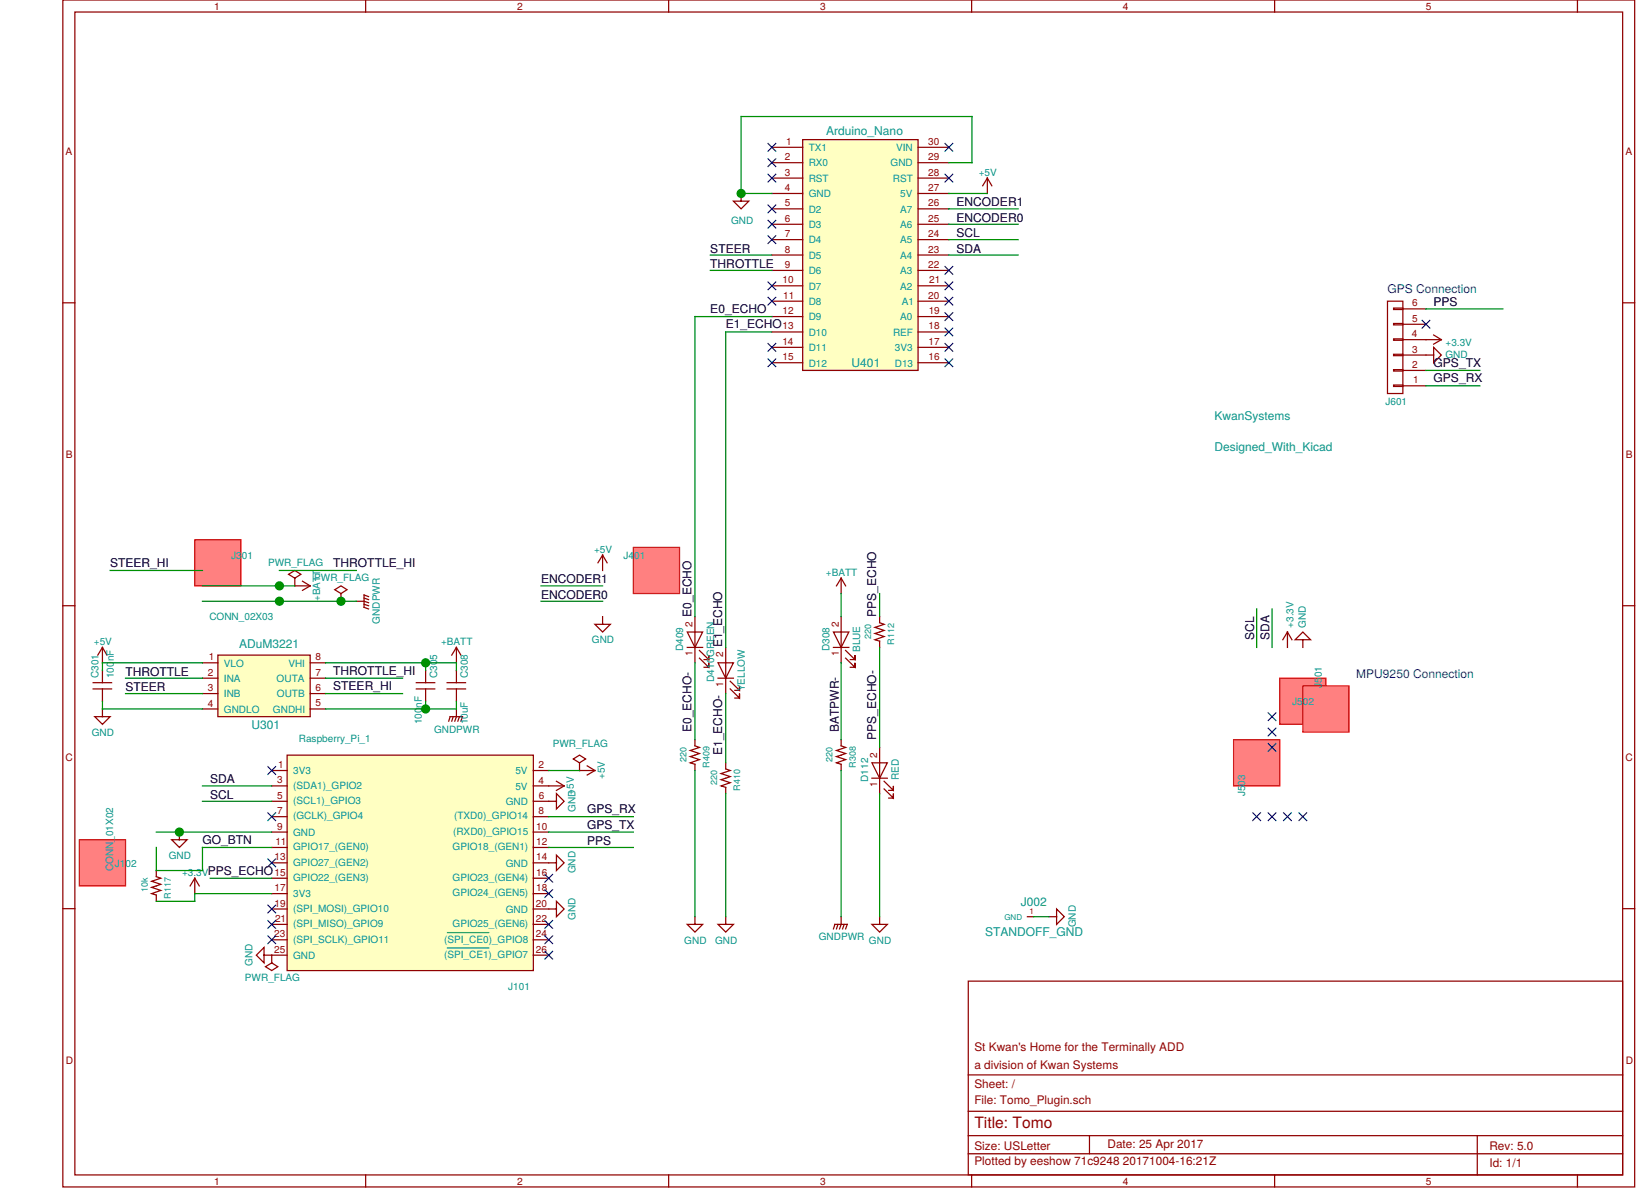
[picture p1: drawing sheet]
<svg xmlns="http://www.w3.org/2000/svg" width="225mm" height="164mm" viewBox="0 0 225 164" stroke-linecap="round" stroke-linejoin="round" font-family="sans-serif">
<g fill="#ffffc2">
<path d="M30 90.1h12.7v8.5h-12.7z"/>
<path d="M39.5 103.9h33.9v29.6h-33.9z"/>
<path d="M110.4 19.2h15.9v31.8h-15.9z"/>
</g>
<path d="M94.5 86.9h2.1l-1 2.2zM94.5 89.1h2.1M95.6 84.8v6.4M96.2 90.5l1.3 1.3v-.6v.6h-.7M96.2 89.5l1.3 1.2v-.6v.6h-.7M95.6 126.1v1.1h1l-1 1-1.1-1h1.1" fill="none" stroke="#900000" stroke-width=".17"/>
<path d="M87.1 75.3h6.4v6.3h-6.4z" fill="#ff8080" stroke="#f00" stroke-width=".17"/>
<g fill="none" stroke="#900000" stroke-width=".17">
<path d="M82.9 76.4l-.7 1M82.9 76.4v2.1M82.9 76.4l.6 1M82.9 84.8v1.1h1l-1 1-1.1-1h1.1M24.7 114.5v1h1l-1 1.1-1.1-1.1h1.1M75.5 118.7h1v-1.1l1.1 1.1-1.1 1v-1M75.5 110.2h1v-1l1.1 1-1.1 1.1v-1.1M75.5 108.1h2.1M76.5 107.5l1.1 .6M77.6 108.1l-1.1 .6M79.7 106h2.1M80.8 105.3l1 .7"/>
<path d="M81.8 106l-1 .6M26.8 120.8l-.7 1.1M26.8 120.8v2.1M26.8 120.8l.6 1.1M36.3 131.4v-1.1l-1 1.1 1 1v-1h1.1M75.5 125h1v-1l1.1 1-1.1 1.1v-1.1"/>
</g>
<path d="M26.8 74.2h6.3v6.4h-6.3z" fill="#ff8080" stroke="#f00" stroke-width=".17"/>
<g fill="none" stroke="#900000" stroke-width=".17">
<path d="M40.5 79.5l.9-.5-.9-.5-.8 .5 .8 .5v1.1h2.2M41.6 79.9l1.1 .7M115.7 79.5v2.1M115.7 79.5l-.7 1.1M115.7 79.5l.6 1.1M14.1 97.5v1.1h1l-1 1-1.1-1h1.1M14.1 89.1l-.7 1M14.1 89.1v2.1M14.1 89.1l.6 1M27.8 91.2h2.2M27.8 93.3h2.2M27.8 95.4h2.2"/>
<path d="M27.8 97.5h2.2M30 90.1h12.7v8.5h-12.7zM42.7 80.6l-1.1 .6M42.7 91.2h2.1M42.7 93.3h2.1M42.7 95.4h2.1M42.7 97.5h2.1M46.9 81.6l.8-.5-.8-.5-.9 .5 .9 .5v1.1M49 82.7h1.1l.6 .2M50.1 83.1l.6 .2M50.1 82.3l.6 .2M50.7 82.1l-.6-.3v1.7l.6 .3"/>
<path d="M61.7 99.2l.2-.6h1.7l-.2 .6M62.3 98.6l-.2 .6M62.8 89.1v2.1M62.8 97.5v1.1l-.2 .6M62.8 89.1l-.7 1M62.8 89.1l.6 1M63.2 98.6l-.2 .6M114.6 86.9h2.1l-1 2.2zM114.6 89.1h2.1M115.7 84.8v6.4M116.3 90.5l1.3 1.3v-.6v.6h-.7M116.3 89.5l1.3 1.2v-.6v.6h-.7"/>
<path d="M115.7 102.6l.6 .2-1.3 .4 1.3 .5-1.3 .4 1.3 .4-1.3 .4 .7 .2M115.7 101.8v.8M115.7 105.1v.9M114.6 127.8l.2-.6h1.7l-.2 .6M115.2 127.2l-.2 .6M115.7 126.1v1.1l-.2 .6M116.1 127.2l-.2 .6M141.3 126.1h.8M144.3 126.1h1v-1.1l1.1 1.1-1.1 1.1v-1.1"/>
</g>
<path d="M10.9 115.5h6.4v6.4h-6.4z" fill="#ff8080" stroke="#f00" stroke-width=".17"/>
<g fill="none" stroke="#900000" stroke-width=".17">
<path d="M110.4 19.2h15.9v31.8h-15.9zM101.9 26.6v1.1h1.1l-1.1 1-1-1h1M106.2 20.3h4.2M106.2 22.4h4.2M106.2 24.5h4.2M106.2 26.6h4.2M106.2 28.7h4.2M106.2 30.8h4.2M106.2 33h4.2M106.2 35.1h4.2M106.2 37.2h4.2M106.2 39.3h4.2"/>
<path d="M126.3 20.3h4.2M126.3 22.4h4.2M126.3 24.5h4.2M126.3 26.6h4.2M126.3 28.7h4.2M126.3 30.8h4.2M126.3 33h4.2M126.3 35.1h4.2M126.3 37.2h4.2M126.3 39.3h4.2M135.8 24.5l-.6 1.1M135.8 24.5v2.1"/>
<path d="M135.8 24.5l.6 1.1M106.2 41.4h4.2M106.2 43.5h4.2M106.2 45.7h4.2M106.2 47.8h4.2M106.2 49.9h4.2M126.3 41.4h4.2M126.3 43.5h4.2M126.3 45.7h4.2M126.3 47.8h4.2M126.3 49.9h4.2M196.1 48.8h1.1v-1l1 1-1 1.1v-1.1"/>
<path d="M196.1 46.7h2.1M197.2 46.1l1 .6M198.2 46.7l-1 .6M98.8 91.2h2.1l-1.1 2.1zM98.8 93.3h2.1M99.8 89.1v6.3M100.4 94.8l1.3 1.2v-.6v.6h-.6M100.4 93.7l1.3 1.3v-.7v.7h-.6M177.1 86.9l-.7 1.1M177.1 86.9v2.2M177.1 86.9l.6 1.1M179.2 88h1l-1-1.1-1.1 1.1h1.1v1.1"/>
<path d="M21.5 119.7v.9M37.4 106h2.1M37.4 108.1h2.1M37.4 110.2h2.1M37.4 112.3h2.1M37.4 114.5h2.1M37.4 116.6h2.1M37.4 118.7h2.1M39.5 103.9h33.9v29.6h-33.9zM73.4 106h2.1M73.4 108.1h2.1M73.4 110.2h2.1"/>
<path d="M73.4 112.3h2.1M73.4 114.5h2.1M73.4 116.6h2.1M73.4 118.7h2.1M79.7 104.9l.8-.5-.8-.5-.9 .5 .9 .5v1.1M119.9 104.9h2.1l-1 2.1zM119.9 107h2.1M121 102.8v6.4M121.6 108.5l1.3 1.3v-.6v.6h-.7M121.6 107.5l1.3 1.2v-.6v.6h-.7M21.5 120.6l.6 .2-1.2 .4 1.2 .4-1.2 .5 1.2 .4-1.2 .4 .6 .2v.9M37.4 125h2.1"/>
<path d="M37.4 127.2h2.1M37.4 129.3h2.1M37.4 120.8h2.1M37.4 131.4h2.1M37.4 122.9h2.1M73.4 125h2.1M73.4 127.2h2.1M73.4 129.3h2.1M73.4 120.8h2.1M73.4 131.4h2.1M73.4 122.9h2.1M99.8 126.1v1.1h1.1l-1.1 1-1-1h1"/>
<path d="M121 126.1v1.1h1l-1 1-1.1-1h1.1"/>
</g>
<path d="M176 93.3h6.4v6.3h-6.4z" fill="#ff8080" stroke="#f00" stroke-width=".17"/>
<g fill="none" stroke="#900000" stroke-width=".17">
<path d="M190.8 41.4h2.1v12.7h-2.1zM191.7 42.4h1.2v.2h-1.2zM191.7 44.5h1.2v.2h-1.2zM191.7 46.6h1.2v.2h-1.2zM191.7 48.7h1.2v.2h-1.2zM191.7 50.8h1.2v.2h-1.2zM191.7 53h1.2v.2h-1.2zM192.9 53.1h3.2M192.9 51h3.2M192.9 48.8h3.2M192.9 46.7h3.2M192.9 44.6h3.2"/>
<path d="M192.9 42.5h3.2M37.4 131.4v1l.8 .6-.8 .5-.9-.5 .9-.6"/>
</g>
<g fill="#ff8080" stroke="#f00" stroke-width=".17">
<path d="M169.7 101.8h6.3v6.3h-6.3z"/>
<path d="M179.2 94.3h6.3v6.4h-6.3z"/>
</g>
<g fill="none" stroke="#900000" stroke-width=".17">
<path d="M8.6 0h216.2v163.3h-216.2zM10.3 1.7h212.9v159.9h-212.9zM50.3 0v1.7M92 0v1.7M133.6 0v1.7M175.3 0v1.7M217 0v1.7M8.6 41.6h1.7M223.2 41.6h1.6M8.6 83.3h1.7M12.8 94.8h2.5M12.8 93.9h2.5"/>
<path d="M14.1 92.2v1.7M14.1 94.8v1.7M57.3 94.8h2.5M57.3 93.9h2.5M58.5 92.2v1.7M58.5 94.8v1.7M61.5 94.8h2.5M61.5 93.9h2.5M62.8 92.2v1.7M62.8 94.8v1.7M121 84.8v.9l.6 .2-1.3 .4 1.3 .4-1.3 .4 1.3 .5-1.3 .4 .7 .2M121 88.2v.9"/>
<path d="M223.2 83.3h1.6M95.6 102.6l.6 .2-1.3 .4 1.3 .5-1.3 .4 1.3 .4-1.3 .4 .7 .2M95.6 101.8v.8M95.6 105.1v.9M99.8 105.8l.6 .2-1.2 .4 1.2 .4-1.2 .4 1.2 .5-1.2 .4 .6 .2v.9M99.8 104.9v.8M8.6 125h1.7M133.2 135h90v26.6h-90zM223.2 125h1.6M133.2 147.9h90M133.2 152.9h90M133.2 156.2h90"/>
<path d="M133.2 158.7h90M149.8 156.2v2.5M203.2 156.2v5.4M50.3 161.6v1.7M92 161.6v1.7M133.6 161.6v1.7M175.3 161.6v1.7M217 161.6v1.7"/>
</g>
<path d="M61.5 130.4h5.7M61.6 128.3h5.6" fill="none" stroke="#009090" stroke-width=".17"/>
<path d="M95.6 43.5v41.3M27.8 82.7h21.2M27.8 80.6h12.7M95.6 91.2v10.6M27.8 108.1h9.6M27.8 110.2h9.6M95.6 106v20.1" fill="none" stroke="#009000" stroke-width=".17"/>
<g fill="#009000">
<circle cx="38.4" cy="80.6" r=".64"/>
<circle cx="38.4" cy="82.7" r=".64"/>
</g>
<path d="M15.1 78.5h12.7M38.4 78.5h10.6M14.1 91.2h13.7M17.3 93.3h10.5M17.3 95.4h10.5M44.8 93.3h10.6M44.8 95.4h10.6M44.8 91.2h18M44.8 97.5h18" fill="none" stroke="#009000" stroke-width=".17"/>
<circle cx="46.9" cy="82.7" r=".64" fill="#009000"/>
<path d="M14.1 97.5h13.7M74.4 80.6h8.5M74.4 82.7h8.5M115.7 81.6v3.2M115.7 91.2v10.6M21.5 114.5h15.9M75.5 112.3h11.6M75.5 114.5h11.6M75.5 116.6h11.6M115.7 106v20.1M142.1 126.1h2.2" fill="none" stroke="#009000" stroke-width=".17"/>
<circle cx="24.7" cy="114.5" r=".64" fill="#009000"/>
<g fill="none" stroke="#009000" stroke-width=".17">
<path d="M97.7 35.1h8.5M130.5 35.1h9.5M130.5 33h9.5M130.5 30.8h9.5M130.5 28.7h9.5M130.5 22.4h3.2v-6.4h-31.8v10.6h4.3M95.6 43.5h10.6M106.2 45.7h-6.4v43.4M196.1 53.1h7.4M196.1 51h7.4M196.1 42.5h10.6M99.8 95.4v9.5"/>
<path d="M121 81.6v3.2M121 89.1v13.7M172.8 83.8v5.3M175 83.8v5.3M21.5 116.6v3.1h6.3v-3.1h9.6M75.5 106h4.2M99.8 109.2v16.9M121 109.2v16.9M28.9 120.8h8.5M37.4 122.9h-10.6v1.1h-5.3"/>
</g>
<circle cx="101.9" cy="26.6" r=".64" fill="#009000"/>
<path d="M97.7 37.2h8.5M130.5 26.6h5.3M14.1 91.2v1M14.1 96.5v1M58.5 91.2v1M62.8 91.2v1M62.8 96.5v1" fill="none" stroke="#009000" stroke-width=".17"/>
<circle cx="58.5" cy="91.2" r=".64" fill="#009000"/>
<path d="M58.5 96.5v1" fill="none" stroke="#009000" stroke-width=".17"/>
<circle cx="58.5" cy="97.5" r=".64" fill="#009000"/>
<g fill="none" stroke="#00f" stroke-width=".17">
<path d="M105.6 19.7l1.1 1.1M106.7 19.7l-1.1 1.1M130 19.7l1 1.1M131 19.7l-1 1.1M105.6 38.8l1.1 1M105.6 32.4l1.1 1.1M105.6 30.3l1.1 1.1M105.6 28.2l1.1 1.1M105.6 21.9l1.1 1M105.6 24l1.1 1M106.7 38.8l-1.1 1M106.7 32.4l-1.1 1.1"/>
<path d="M106.7 30.3l-1.1 1.1M106.7 28.2l-1.1 1.1M106.7 21.9l-1.1 1M106.7 24l-1.1 1M130 38.8l1 1M130 36.7l1 1M130 24l1 1M131 38.8l-1 1M131 36.7l-1 1M131 24l-1 1M105.6 49.4l1.1 1M105.6 47.3l1.1 1"/>
<path d="M105.6 40.9l1.1 1.1M106.7 49.4l-1.1 1M106.7 47.3l-1.1 1M106.7 40.9l-1.1 1.1M130 49.4l1 1M130 47.3l1 1M130 45.1l1 1.1M130 43l1 1.1M130 40.9l1 1.1M131 49.4l-1 1M131 47.3l-1 1M131 45.1l-1 1.1"/>
<path d="M131 43l-1 1.1M131 40.9l-1 1.1M195.6 44.1l1.1 1M196.7 44.1l-1.1 1M174.4 98.1l1.1 1M175.5 98.1l-1.1 1M36.8 118.2l1.1 1M36.8 105.5l1.1 1M36.8 111.8l1.1 1.1M37.9 118.2l-1.1 1M37.9 105.5l-1.1 1M37.9 111.8l-1.1 1.1"/>
<path d="M172.3 111.8l1.1 1.1M173.4 111.8l-1.1 1.1M174.4 100.2l1.1 1M174.4 102.3l1.1 1M174.4 111.8l1.1 1.1M175.5 100.2l-1.1 1M175.5 102.3l-1.1 1M175.5 111.8l-1.1 1.1M176.5 111.8l1.1 1.1M177.6 111.8l-1.1 1.1M178.7 111.8l1 1.1M179.7 111.8l-1 1.1"/>
<path d="M36.8 124.5l1.1 1.1M36.8 126.6l1.1 1.1M36.8 128.7l1.1 1.1M37.9 124.5l-1.1 1.1M37.9 126.6l-1.1 1.1M37.9 128.7l-1.1 1.1M74.9 120.3l1.1 1M74.9 122.4l1.1 1.1M74.9 126.6l1.1 1.1M74.9 128.7l1.1 1.1M74.9 130.9l1.1 1M76 120.3l-1.1 1"/>
<path d="M76 122.4l-1.1 1.1M76 126.6l-1.1 1.1M76 128.7l-1.1 1.1M76 130.9l-1.1 1"/>
</g>
<text font-size="2.1" fill="#900000" x="134" y="155.2">Title: Tomo</text>
<g font-size="1.7" fill="#009090">
<text x="113.6" y="18.6">Arduino_Nano</text>
<text x="117.1" y="50.5">U401</text>
<text x="167" y="57.7">KwanSystems</text>
<text x="167" y="62">Designed_With_Kicad</text>
<text x="32.9" y="89.1">ADuM3221</text>
<text x="34.6" y="100.2">U301</text>
<text x="140.4" y="124.6">J002</text>
<text x="135.5" y="128.7">STANDOFF_GND</text>
</g>
<g font-size="1.7">
<text x="131.6" y="28.4">ENCODER1</text>
<text x="97.7" y="34.7">STEER</text>
<text x="131.6" y="34.7">SDA</text>
<text x="131.6" y="32.6">SCL</text>
<text x="131.6" y="30.5">ENCODER0</text>
<text x="97.7" y="36.9">THROTTLE</text>
<text x="97.7" y="43.1">E0_ECHO</text>
<text x="99.8" y="45.2">E1_ECHO</text>
<text x="197.2" y="42.1">PPS</text>
<text x="197.2" y="52.6">GPS_RX</text>
<text x="197.2" y="50.5">GPS_TX</text>
<text x="15.1" y="78">STEER_HI</text>
<text x="45.8" y="78">THROTTLE_HI</text>
<text x="74.4" y="82.4">ENCODER0</text>
<text x="74.4" y="80.2">ENCODER1</text>
<text x="95.1" y="84.8" transform="rotate(-90 95.1 84.8)">E0_ECHO</text>
<text x="99.3" y="89.1" transform="rotate(-90 99.3 89.1)">E1_ECHO</text>
<text x="120.5" y="84.8" transform="rotate(-90 120.5 84.8)">PPS_ECHO</text>
<text x="172.5" y="88" transform="rotate(-90 172.5 88)">SCL</text>
<text x="174.6" y="88" transform="rotate(-90 174.6 88)">SDA</text>
<text x="17.3" y="95.1">STEER</text>
<text x="17.3" y="92.9">THROTTLE</text>
<text x="45.8" y="94.9">STEER_HI</text>
<text x="45.8" y="92.8">THROTTLE_HI</text>
<text x="95.1" y="100.7" transform="rotate(-90 95.1 100.7)">E0_ECHO-</text>
<text x="115.4" y="100.7" transform="rotate(-90 115.4 100.7)">BATPWR-</text>
<text x="120.5" y="101.8" transform="rotate(-90 120.5 101.8)">PPS_ECHO-</text>
<text x="28.9" y="107.8">SDA</text>
<text x="99.3" y="103.9" transform="rotate(-90 99.3 103.9)">E1_ECHO-</text>
<text x="28.9" y="109.9">SCL</text>
<text x="80.8" y="111.9">GPS_RX</text>
<text x="80.8" y="114">GPS_TX</text>
<text x="27.8" y="116.1">GO_BTN</text>
<text x="80.8" y="116.2">PPS</text>
<text x="28.6" y="120.3">PPS_ECHO</text>
</g>
<g font-size="1.7" fill="#00f">
<text x="190.8" y="40.4">GPS Connection</text>
<text x="186.5" y="93.3">MPU9250 Connection</text>
</g>
<g font-size="1.6" fill="#900000">
<text x="134" y="144.6">St Kwan's Home for the Terminally ADD</text>
<text x="134" y="147.1">a division of Kwan Systems</text>
<text x="134" y="149.7">Sheet: /</text>
<text x="134" y="151.8">File: Tomo_Plugin.sch</text>
<text x="134" y="158.1">Size: USLetter</text>
<text x="134" y="160.3">Plotted by eeshow 71c9248 20171004-16:21Z</text>
<text x="152.3" y="158">Date: 25 Apr 2017</text>
<text x="204.9" y="160.5">Id: 1/1</text>
<text x="204.9" y="158.1">Rev: 5.0</text>
</g>
<g font-size="1.4" fill="#900000">
<text x="29.5" y="1.3">1</text>
<text x="71.1" y="1.3">2</text>
<text x="112.8" y="1.3">3</text>
<text x="154.5" y="1.3">4</text>
<text x="196.1" y="1.3">5</text>
<text x="9" y="21.3">A</text>
<text x="108" y="22">2</text>
<text x="108.1" y="19.9">1</text>
<text x="127.7" y="19.9">30</text>
<text x="127.7" y="22">29</text>
<text x="223.6" y="21.3">A</text>
<text x="107.9" y="26.3">4</text>
<text x="108" y="24.2">3</text>
<text x="108" y="28.4">5</text>
<text x="127.7" y="26.3">27</text>
<text x="127.7" y="28.4">26</text>
<text x="127.7" y="24.2">28</text>
<text x="108" y="34.7">8</text>
<text x="108" y="32.6">7</text>
<text x="108" y="30.5">6</text>
<text x="127.7" y="32.6">24</text>
<text x="127.7" y="30.5">25</text>
<text x="127.7" y="34.7">23</text>
<text x="107.6" y="39">10</text>
<text x="107.7" y="41.1">11</text>
<text x="108" y="36.9">9</text>
<text x="127.7" y="36.9">22</text>
<text x="127.7" y="41.1">20</text>
<text x="127.8" y="39">21</text>
<text x="107.6" y="47.4">14</text>
<text x="107.6" y="43.2">12</text>
<text x="107.6" y="45.3">13</text>
<text x="127.7" y="47.4">17</text>
<text x="127.7" y="45.3">18</text>
<text x="127.7" y="43.2">19</text>
<text x="194.2" y="46.4">4</text>
<text x="194.2" y="44.3">5</text>
<text x="194.2" y="42.1">6</text>
<text x="107.6" y="49.6">15</text>
<text x="127.7" y="49.6">16</text>
<text x="194.2" y="50.6">2</text>
<text x="194.2" y="48.5">3</text>
<text x="194.4" y="52.7">1</text>
<text x="9.1" y="63">B</text>
<text x="223.6" y="63">B</text>
<text x="95.2" y="86.2" transform="rotate(-90 95.2 86.2)">2</text>
<text x="115.4" y="86.2" transform="rotate(-90 115.4 86.2)">2</text>
<text x="28.6" y="93">2</text>
<text x="28.6" y="95.1">3</text>
<text x="28.7" y="90.8">1</text>
<text x="43.4" y="90.8">8</text>
<text x="43.4" y="93">7</text>
<text x="43.4" y="95.1">6</text>
<text x="95.2" y="90.3" transform="rotate(-90 95.2 90.3)">1</text>
<text x="99.5" y="94.5" transform="rotate(-90 99.5 94.5)">1</text>
<text x="99.5" y="90.4" transform="rotate(-90 99.5 90.4)">2</text>
<text x="115.4" y="90.3" transform="rotate(-90 115.4 90.3)">1</text>
<text x="28.6" y="97.2">4</text>
<text x="43.4" y="97.2">5</text>
<text x="9" y="104.7">C</text>
<text x="38.1" y="107.8">3</text>
<text x="38.3" y="105.7">1</text>
<text x="74.1" y="107.8">4</text>
<text x="74.1" y="105.7">2</text>
<text x="120.6" y="104.2" transform="rotate(-90 120.6 104.2)">2</text>
<text x="223.6" y="104.7">C</text>
<text x="38.1" y="109.9">5</text>
<text x="38.1" y="112">7</text>
<text x="74.1" y="112">8</text>
<text x="74.1" y="109.9">6</text>
<text x="120.6" y="108.3" transform="rotate(-90 120.6 108.3)">1</text>
<text x="37.8" y="118.3">13</text>
<text x="37.9" y="116.2">11</text>
<text x="38.1" y="114.1">9</text>
<text x="73.7" y="118.4">14</text>
<text x="73.7" y="116.2">12</text>
<text x="73.8" y="114.1">10</text>
<text x="37.8" y="122.6">17</text>
<text x="37.8" y="120.5">15</text>
<text x="37.8" y="124.7">19</text>
<text x="73.7" y="124.7">20</text>
<text x="73.7" y="120.5">16</text>
<text x="73.7" y="122.6">18</text>
<text x="37.7" y="131">25</text>
<text x="37.7" y="128.9">23</text>
<text x="37.8" y="126.8">21</text>
<text x="73.7" y="128.9">24</text>
<text x="73.7" y="126.8">22</text>
<text x="73.7" y="131">26</text>
<text x="9.1" y="146.3">D</text>
<text x="223.6" y="146.3">D</text>
<text x="29.5" y="163">1</text>
<text x="71.1" y="163">2</text>
<text x="112.8" y="163">3</text>
<text x="154.5" y="163">4</text>
<text x="196.1" y="163">5</text>
</g>
<g font-size="1.4" fill="#009090">
<text x="111.2" y="20.8">TX1</text>
<text x="111.2" y="22.9">RX0</text>
<text x="122.5" y="22.9">GND</text>
<text x="123.3" y="20.8">VIN</text>
<text x="111.2" y="25">RST</text>
<text x="111.2" y="27.1">GND</text>
<text x="111.2" y="29.3">D2</text>
<text x="122.8" y="25">RST</text>
<text x="123.8" y="29.3">A7</text>
<text x="123.8" y="27.1">5V</text>
<text x="134.6" y="24.2">+5V</text>
<text x="100.6" y="30.8">GND</text>
<text x="111.2" y="31.4">D3</text>
<text x="111.2" y="33.5">D4</text>
<text x="111.2" y="35.6">D5</text>
<text x="123.8" y="35.6">A4</text>
<text x="123.8" y="33.5">A5</text>
<text x="123.8" y="31.4">A6</text>
<text x="111.2" y="37.7">D6</text>
<text x="111.2" y="39.8">D7</text>
<text x="111.2" y="41.9">D8</text>
<text x="123.8" y="39.8">A2</text>
<text x="123.8" y="37.7">A3</text>
<text x="124" y="42">A1</text>
<text x="111.2" y="44.1">D9</text>
<text x="111.2" y="46.2">D10</text>
<text x="122.8" y="46.2">REF</text>
<text x="123.8" y="44.1">A0</text>
<text x="198.8" y="47.5">+3.3V</text>
<text x="111.2" y="48.3">D11</text>
<text x="111.2" y="50.4">D12</text>
<text x="123.1" y="48.3">3V3</text>
<text x="123.1" y="50.4">D13</text>
<text x="198.8" y="49.2">GND</text>
<text x="190.6" y="55.7">J601</text>
<text x="31.8" y="76.9">J301</text>
<text x="36.9" y="77.8">PWR_FLAG</text>
<text x="81.7" y="76">+5V</text>
<text x="85.8" y="76.9">J401</text>
<text x="43.2" y="79.9">PWR_FLAG</text>
<text x="44" y="82.7" transform="rotate(-90 44 82.7)">+BATT</text>
<text x="113.6" y="79.2">+BATT</text>
<text x="12.9" y="88.7">+5V</text>
<text x="28.8" y="85.2">CONN_02X03</text>
<text x="52.3" y="85.8" transform="rotate(-90 52.3 85.8)">GNDPWR</text>
<text x="60.7" y="88.7">+BATT</text>
<text x="81.4" y="88.5">GND</text>
<text x="94" y="89.5" transform="rotate(-90 94 89.5)">D409</text>
<text x="114.1" y="89.6" transform="rotate(-90 114.1 89.6)">D308</text>
<text x="118.3" y="89.7" transform="rotate(-90 118.3 89.7)">BLUE</text>
<text x="177.9" y="86.3" transform="rotate(-90 177.9 86.3)">+3.3V</text>
<text x="179.6" y="86.3" transform="rotate(-90 179.6 86.3)">GND</text>
<text x="13.5" y="93.3" transform="rotate(-90 13.5 93.3)">C301</text>
<text x="15.7" y="93.3" transform="rotate(-90 15.7 93.3)">100nF</text>
<text x="30.8" y="91.7">VLO</text>
<text x="30.8" y="93.8">INA</text>
<text x="30.8" y="95.9">INB</text>
<text x="38.1" y="93.8">OUTA</text>
<text x="38.1" y="95.9">OUTB</text>
<text x="39.7" y="91.7">VHI</text>
<text x="60.1" y="93.3" transform="rotate(-90 60.1 93.3)">C305</text>
<text x="64.3" y="93.3" transform="rotate(-90 64.3 93.3)">C308</text>
<text x="98.2" y="93.8" transform="rotate(-90 98.2 93.8)">D410GREEN</text>
<text x="102.4" y="95.1" transform="rotate(-90 102.4 95.1)">YELLOW</text>
<text x="181.8" y="94.6" transform="rotate(-90 181.8 94.6)">J501</text>
<text x="12.6" y="101.2">GND</text>
<text x="30.8" y="98">GNDLO</text>
<text x="37.5" y="98">GNDHI</text>
<text x="58" y="99.6" transform="rotate(-90 58 99.6)">100nF</text>
<text x="59.7" y="100.8">GNDPWR</text>
<text x="64.3" y="99.6" transform="rotate(-90 64.3 99.6)">10uF</text>
<text x="177.7" y="97">J502</text>
<text x="40.3" y="106.5">3V3</text>
<text x="41.1" y="102.1">Raspberry_Pi_1</text>
<text x="70.9" y="106.5">5V</text>
<text x="76" y="102.7">PWR_FLAG</text>
<text x="83.2" y="107.2" transform="rotate(-90 83.2 107.2)">+5V</text>
<text x="119.4" y="107.5" transform="rotate(-90 119.4 107.5)">D112</text>
<text x="123.6" y="107.3" transform="rotate(-90 123.6 107.3)">RED</text>
<text x="40.3" y="108.5">(SDA1)_GPIO2</text>
<text x="40.3" y="110.6">(SCL1)_GPIO3</text>
<text x="40.3" y="112.7">(GCLK)_GPIO4</text>
<text x="62.5" y="112.7">(TXD0)_GPIO14</text>
<text x="69.6" y="110.7">GND</text>
<text x="70.9" y="108.6">5V</text>
<text x="78.9" y="109.3" transform="rotate(-90 78.9 109.3)">+5V</text>
<text x="79.2" y="111.7" transform="rotate(-90 79.2 111.7)">GND</text>
<text x="171.2" y="109.6" transform="rotate(-90 171.2 109.6)">J503</text>
<text x="15.6" y="119.9" transform="rotate(-90 15.6 119.9)">CONN_01X02</text>
<text x="15.8" y="119.2">J102</text>
<text x="23.2" y="118.1">GND</text>
<text x="40.3" y="115">GND</text>
<text x="40.3" y="117">GPIO17_(GEN0)</text>
<text x="40.3" y="119.1">GPIO27_(GEN2)</text>
<text x="62.2" y="117">GPIO18_(GEN1)</text>
<text x="62.3" y="114.8">(RXD0)_GPIO15</text>
<text x="69.6" y="119.2">GND</text>
<text x="25" y="120.5">+3.3V</text>
<text x="40.3" y="121.2">GPIO22_(GEN3)</text>
<text x="40.3" y="123.4">3V3</text>
<text x="40.3" y="125.4">(SPI_MOSI)_GPIO10</text>
<text x="62.2" y="121.2">GPIO23_(GEN4)</text>
<text x="62.2" y="123.3">GPIO24_(GEN5)</text>
<text x="69.6" y="125.6">GND</text>
<text x="79.2" y="120.2" transform="rotate(-90 79.2 120.2)">GND</text>
<text x="40.3" y="127.5">(SPI_MISO)_GPIO9</text>
<text x="40.3" y="129.7">(SPI_SCLK)_GPIO11</text>
<text x="40.3" y="131.9">GND</text>
<text x="61.1" y="131.8">(SPI_CE1)_GPIO7</text>
<text x="61.1" y="129.7">(SPI_CE0)_GPIO8</text>
<text x="62.2" y="127.5">GPIO25_(GEN6)</text>
<text x="79.2" y="126.5" transform="rotate(-90 79.2 126.5)">GND</text>
<text x="94.1" y="129.8">GND</text>
<text x="98.4" y="129.8">GND</text>
<text x="112.6" y="129.3">GNDPWR</text>
<text x="119.5" y="129.8">GND</text>
<text x="148" y="127.6" transform="rotate(-90 148 127.6)">GND</text>
<text x="33.7" y="135">PWR_FLAG</text>
<text x="34.7" y="132.9" transform="rotate(-90 34.7 132.9)">GND</text>
<text x="69.9" y="136.1">J101</text>
</g>
<g font-size="1.2" fill="#009090">
<text x="119.8" y="87.8" transform="rotate(-90 119.8 87.8)">220</text>
<text x="123" y="88.7" transform="rotate(-90 123 88.7)">R112</text>
<text x="94.4" y="104.8" transform="rotate(-90 94.4 104.8)">220</text>
<text x="97.6" y="105.6" transform="rotate(-90 97.6 105.6)">R409</text>
<text x="98.6" y="108" transform="rotate(-90 98.6 108)">220</text>
<text x="114.5" y="104.8" transform="rotate(-90 114.5 104.8)">220</text>
<text x="117.7" y="105.6" transform="rotate(-90 117.7 105.6)">R308</text>
<text x="101.8" y="108.8" transform="rotate(-90 101.8 108.8)">R410</text>
<text x="20.3" y="122.7" transform="rotate(-90 20.3 122.7)">10k</text>
<text x="23.5" y="123.6" transform="rotate(-90 23.5 123.6)">R117</text>
</g>
<text font-size="1.1" fill="#900000" x="141.6" y="125.8">1</text>
<text font-size="1.1" fill="#009090" x="138.1" y="126.5">GND</text>
</svg>
